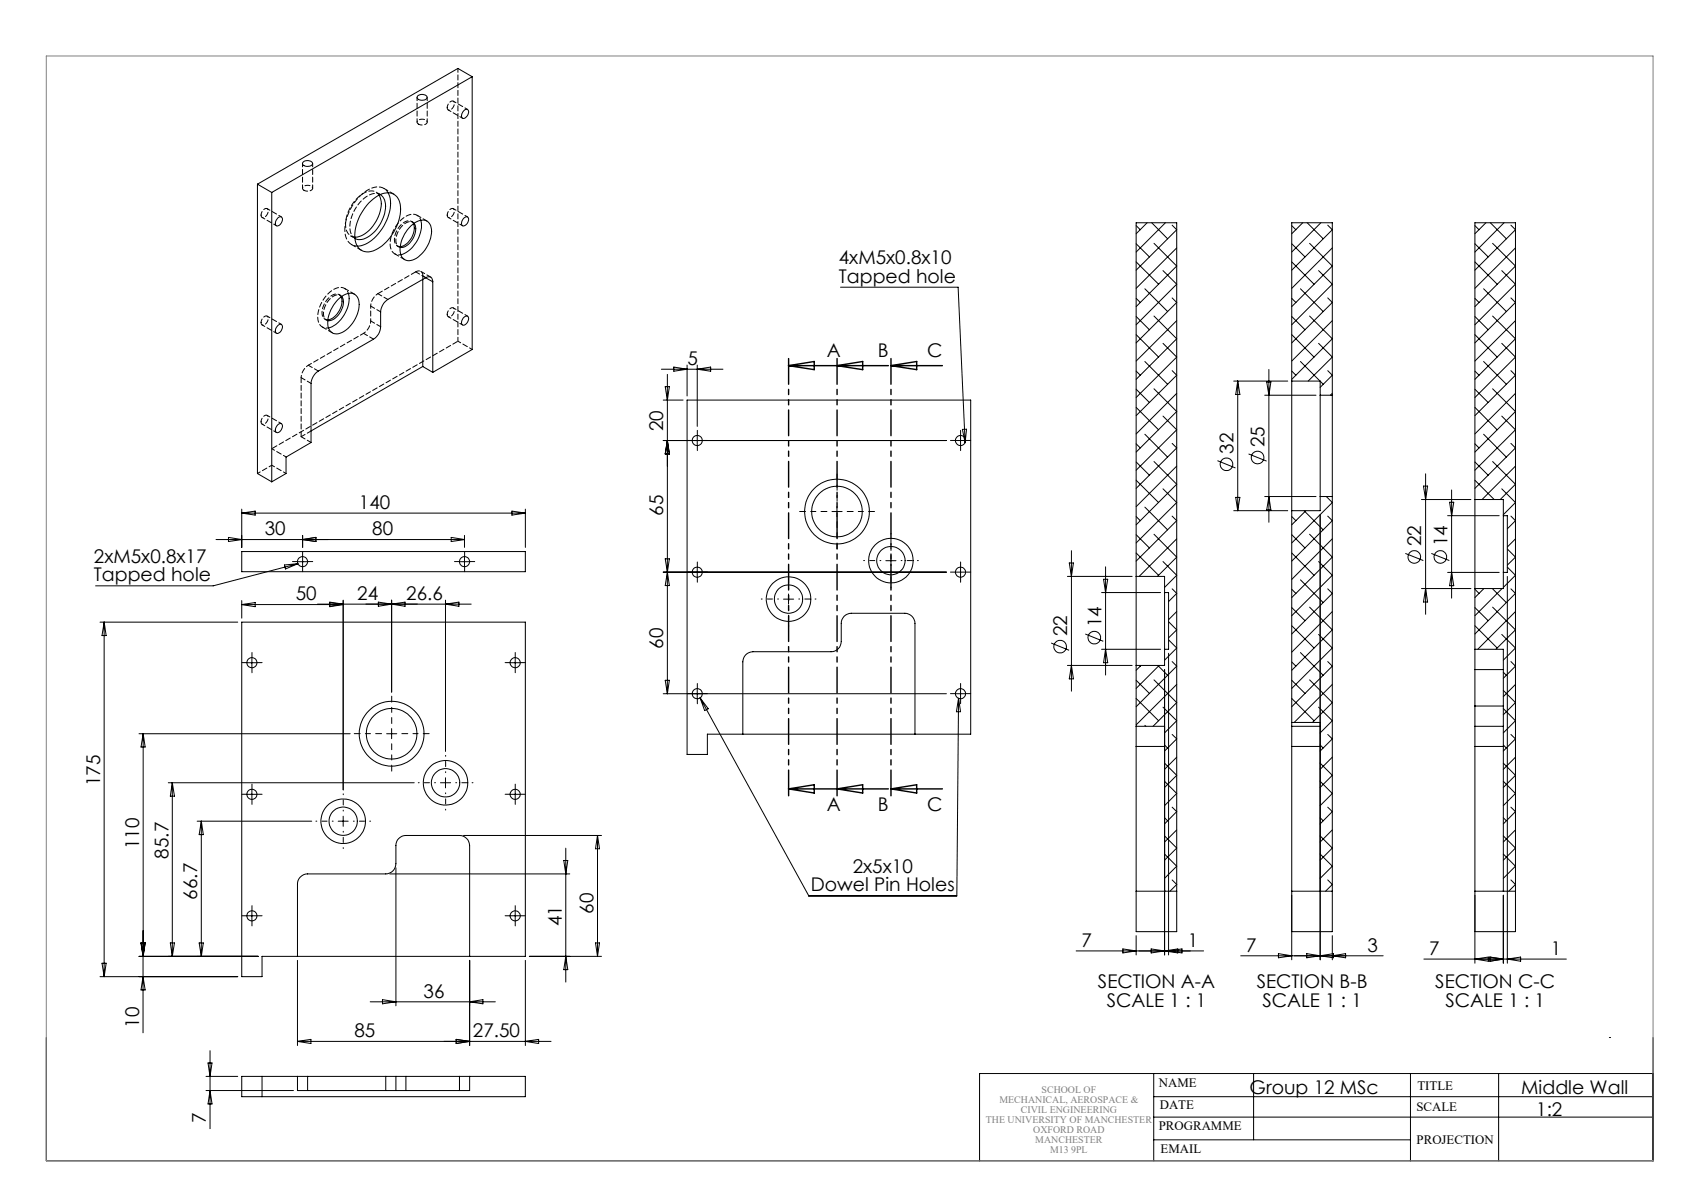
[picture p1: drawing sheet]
<svg xmlns="http://www.w3.org/2000/svg" width="420mm" height="297mm" viewBox="0 0 420 297" stroke-linecap="round" stroke-linejoin="round" font-family="sans-serif">
<g fill="none" stroke="#000" stroke-width=".25">
<path d="M116.6 18.9l-3.5-2-49.5 28.6M116.6 18.9l-49.5 28.6M116.6 18.9v67.4l-9.7 5.6M103.1 23.7a1.6 1.6 0 0 1 2.3 .2 1.37 1.37 0 0 1-1.1 .9 1.37 1.37 0 0 1-1.3-.7zM114.5 27.3a.65 .65 0 0 1 1-.2 .65 .65 0 0 1 .1 .9 1.17 1.17 0 0 1-1.5 1.1v-1zM63.6 45.5l3.5 2M63.6 45.5v71.4l3.5 2.1M67.1 47.5v71.5M68.6 53.8a.66 .66 0 0 1 .9-.2 .66 .66 0 0 1 .2 1 1.31 1.31 0 0 1-1.5 1.1 1.44 1.44 0 0 1 .4-1.9zM74.8 40a1.5 1.5 0 0 1 2.4 .4 1.48 1.48 0 0 1-2.5 0zM91.1 50.1a6.1 6.1 0 0 1 5.7-2.3 4 4 0 0 1 2.1 4.5 11.6 11.6 0 0 1-7.3 9.8 3.2 3.2 0 0 1-4-3.3 12.1 12.1 0 0 1 3.5-8.7zM93.6 48.2a6.5 6.5 0 0 1-.7 6.4 6.7 6.7 0 0 1-5.3 4"/>
<path d="M93.9 48a3.5 3.5 0 0 1 1.2 4.1 8.9 8.9 0 0 1-5.8 7l-.9 .1-.8-.3M95.8 47.6a8.2 8.2 0 0 1-.7 7.5 9.2 9.2 0 0 1-6.9 5.7M101.4 55.8a3.4 3.4 0 0 1 4.2-1.1 4.1 4.1 0 0 1 .5 4.7 7.2 7.2 0 0 1-5.1 5 2.43 2.43 0 0 1-2.2-3.1 9.2 9.2 0 0 1 2.6-5.5zM102.1 55.2a4.7 4.7 0 0 1-3.3 5.7M102.2 55.1a4.3 4.3 0 0 1-1.4 5.3l-1.1 .6-.9 .1M103.9 54.4a7.8 7.8 0 0 1-4.9 8.5M114.5 53.8a.66 .66 0 0 1 1-.2 .66 .66 0 0 1 .1 1 1.36 1.36 0 0 1-1.4 1.1 1.44 1.44 0 0 1 .3-1.9zM280.5 55.7l1.1 1M283.2 55l-2.7 2.7M284.4 55l3.9 3.9M287.8 55l-7.3 7.2M289.4 55.6l1.1 1.1-10 10"/>
<path d="M318.9 55.7l1.1 1M321.7 55l-2.8 2.7M322.8 55l3.9 3.9M326.1 55l-7.2 7.2M327.8 55.6l1.2 1.1-10.1 10M364.2 55.7l1 1M366.9 55l-2.7 2.7M368 55l3.9 3.9M371.4 55l-7.2 7.2M373.1 55.6l1.1 1.1-10 10M83.5 73.9a3.4 3.4 0 0 1 4.2-1.1 4.2 4.2 0 0 1 .6 4.7 7.1 7.1 0 0 1-5.2 4.9 2.42 2.42 0 0 1-2.2-3 8.8 8.8 0 0 1 2.6-5.5zM84.2 73.3a4.7 4.7 0 0 1-3.2 5.7"/>
<path d="M84.4 73.2a4.3 4.3 0 0 1-1.5 5.3l-1.1 .6-.9 .1M86 72.5a7.8 7.8 0 0 1-4.9 8.5M104.4 69v21.5M105.1 68.6a1.06 1.06 0 0 1 1.2-.2 1.06 1.06 0 0 1 .6 1.2M105.1 68.6l-9.4 5.3a4.1 4.1 0 0 0-1.7 3.1v3.7a3.7 3.7 0 0 1-1.8 3l-13.6 7.9a4 4 0 0 0-1.8 3.1v14.6l-6.2 3.6v4l-3.5 2.1M105.1 68.6l1.8 1M106.9 69.6v22.3M114.3 78.6a.7 .7 0 0 1 .8-.6 .7 .7 0 0 1 .6 .8 1.49 1.49 0 0 1-1.5 1.4l-.3-.5zM207.5 70.9h29.1l1.7 38.4M280.5 78.1l3.3 3.3M280.5 73.7l1.1 1M280.5 64.7l5.6 5.5"/>
<path d="M280.5 60.2l3.3 3.2M282.7 71.3l5.6 5.6M284.9 60.1l5.6 5.6-10 10M284.9 78l5.6 5.6-10 10.1M287.2 66.8l3.3 3.4-10 10M289.4 73.6l1.1 1.1-10 10M290.5 61.2l-10 10M290.5 79.2l-10 9.9M318.9 78.1l3.3 3.3M318.9 73.7l1.1 1M318.9 64.7l5.5 5.5M318.9 60.2l3.3 3.2"/>
<path d="M321.1 71.3l5.6 5.6M323.4 60.1l5.6 5.6-10.1 10M323.4 78l5.6 5.6-10.1 10.1M325.6 66.8l3.4 3.4-10.1 10M327.8 73.6l1.2 1.1-10.1 10M329 61.2l-10.1 10M329 79.2l-10.1 9.9M364.2 78.1l3.3 3.3M364.2 73.7l1 1M364.2 64.7l5.5 5.5M364.2 60.2l3.3 3.2M366.3 71.3l5.6 5.6"/>
<path d="M368.5 60.1l5.7 5.6-10 10M368.5 78l5.7 5.6-10 10.1M370.8 66.8l3.4 3.4-10 10M373.1 73.6l1.1 1.1-10 10M374.2 61.2l-10 10M374.2 79.2l-10 9.9M68.6 80.4a.66 .66 0 0 1 .9-.3 .66 .66 0 0 1 .2 1 1.31 1.31 0 0 1-1.5 1.2 1.4 1.4 0 0 1 .4-1.9zM104.4 90.5l-27.6 15.9M104.4 90.5l2.5 1.4M163.3 91.2h15.2M163.8 98.8h4.9M164.3 95.5h1l-.5 3.3z"/>
<path d="M164.8 92.4v78.9M166.4 90.6l3.3 .6-3.3 .4zM169.7 98.8h70v82.5h-65v5h-5zM169.7 90.1v7.7M172.2 90.1v15.2M172.2 91.2l3.3-.6v1zM280.5 96.1l3.3 3.3M280.5 91.6l1.1 1M280.5 82.6l5.6 5.6M282.7 89.2l5.6 5.7M284.9 96l5.6 5.6-10 10M287.2 84.8l3.3 3.4-10 9.9"/>
<path d="M289.4 91.5l1.1 1.1-10 10M290.5 97.1l-10 10M304.6 94.1h13.4M305.6 94.1v32M305.6 94.1l.5 3.3h-1zM312.3 97.6h12.6M312.8 94.3h1l-.5 3.3zM313.3 91.2v37.7M318.9 91.6l1.1 1M318.9 82.6l5.5 5.6M318.9 94.1v32M318.9 94.1v-39.1h10.1v42.6"/>
<path d="M318.9 94.1h7.1v3.5M321.1 89.2l5.6 5.7M325.6 84.8l3.4 3.4-6 5.9M326 97.6v25M326 97.6h3M327.8 91.5l1.2 1.1-3 3M329 97.1l-.5 .5M329 97.6v25M364.2 96.1l3.3 3.3M364.2 91.6l1 1M364.2 82.6l5.5 5.6M366.3 89.2l5.6 5.7"/>
<path d="M368.5 96l5.7 5.6-10 10M370.8 84.8l3.4 3.4-10 9.9M373.1 91.5l1.1 1.1-10 10M374.2 97.1l-10 10M68.6 104.9a.66 .66 0 0 1 .9-.3 .66 .66 0 0 1 .2 1 1.15 1.15 0 0 1-1.6 1v-.9zM163.8 108.8h69.9M164.8 108.8l.5 3.3h-1zM172.2 107.5v2.5M235.9 108.8h2.5M237.2 107.5v2.5M237.6 106h1.1l-.4 3.3zM280.5 118.6l5.6 5.5"/>
<path d="M280.5 114l3.3 3.3M280.5 109.6l1.1 1M280.5 100.6l5.6 5.5M282.7 107.2l5.6 5.7M284.9 113.9l5.6 5.7-10 10M287.2 102.7l3.3 3.4-10 10M289.4 109.5l1.1 1.1-10 10M290.5 115.1l-10 10M300.6 113.7l4.4 1.8M308.3 112.1l4.4 1.7M352 117v34.7M364.2 118.6l4.7 4.7"/>
<path d="M364.2 114l3.3 3.3M364.2 109.6l1 1M364.2 100.6l5.5 5.5M366.3 107.2l5.6 5.7M368.5 113.9l5.7 5.7-3.8 3.7M370.8 102.7l3.4 3.4-10 10M373.1 109.5l1.1 1.1-10 10M374.2 115.1l-8.3 8.2M53.3 133.2h61.4M56.4 132.7l3.3 .5-3.3 .5zM59.7 125.7v9.4M59.7 126.7h70"/>
<path d="M59.7 126.7l3.3-.5v1zM59.7 136.2h70v4.9h-70zM70.2 139.5l3.4-.3-3.1 1.3zM73.4 138.7h2.6M73.6 139.2l-21 5.4h-29M74.7 133.2l3.3-.5v1zM74.7 132.2v2.9M74.7 137.4v2.5M111.4 132.7l3.3 .5-3.3 .5zM113.5 138.7h2.5M114.7 132.2v2.9M114.7 137.4v2.5"/>
<path d="M126.4 126.2l3.3 .5-3.3 .5zM129.7 125.7v9.4M164.3 138h1l-.5 3.2zM205.4 126.3h2.5M206.7 125.1v2.5M218.7 138.4h2.5M220 137.2v2.5M264 139h1l-.5 3.3zM264.5 136v34.6M273 139.9v26.7M280.5 136.5l5.6 5.5M280.5 132l3.3 3.3"/>
<path d="M280.5 127.5l1.1 1M282.7 125.2l5.6 5.6M284.9 131.9l5.6 5.6-4.7 4.8M287.2 120.7l3.3 3.4-10 10M287.2 138.6l3.3 3.4-3 3M289.4 127.4l1.1 1.1-10 10M290.5 133l-9.2 9.3M304.6 126.1h13.4M305.1 122.8h1l-.5 3.3zM312.3 122.6h12.6M313.3 122.6l.5 3.3h-1zM318.9 136.5l5.5 5.5"/>
<path d="M318.9 132l3.3 3.3M318.9 127.5l1.1 1M318.9 126.1v52.3M322 126.1l4.7 4.7M322.4 126.1l-3.5 3.5M323.4 131.9l5.6 5.6-10.1 10M325.6 138.6l3.4 3.4-10.1 10M326 122.6v3.5h-7.1M326 127.1v109.9M326 122.6h3M327.5 122.6l1.5 1.5-10.1 10M327.8 127.4l1.2 1.1-10.1 10"/>
<path d="M329 133l-10.1 10M329 122.6v107.4h-10.1M347 136.6l4.4 1.8M351 123.3h12.2M351.5 120h1l-.5 3.3zM353.4 136.6l4.5 1.8M357.4 127.3h12.8M357.9 124h1.1l-.6 3.3zM358.4 121v26.7M364.2 123.3v22M364.2 123.3h7v4M364.2 123.3v-68.3h10v175h-10"/>
<path d="M370.8 120.7l3.4 3.4-3 3M371.2 127.3v14M371.2 127.3h1v14h-1M372.2 135.5l2 2-2 2M373.1 127.4l1.1 1.1-2 2.1M374.2 133l-2 2M24.7 153.6h34M25.7 153.6v87.5M25.7 153.6l.5 3.3h-1zM59.7 148.3v4.3M59.7 149.3l3.3-.5v1zM59.7 149.3h25"/>
<path d="M59.7 153.6h70v82.5h-65v5h-5zM78.4 149.2h37.9M81.4 148.8l3.3 .5M84.7 148.2v46.8M84.7 149.3l-3.3 .5v-1.1l3.3 .5-3.3 .5M93.4 148.7l3.3 .5-3.3 .5zM96.7 148.2v22.7M96.7 149.2l3.3-.5v1zM110 148.2v37.3M110 149.2l3.3-.5v1zM163.8 141.2h69.9M164.8 141.2l.5 3.4h-1z"/>
<path d="M172.2 140v2.5M193.5 147.9h2.5M194.7 146.6v2.6M235.9 141.2h2.5M237.2 140v2.5M259.5 158.7l4.5 1.8M263.6 142.3h15.9M268 156.5l4.4 1.8M272 146.3h14.6M272.5 143h1l-.5 3.3zM280.5 142.3v22M280.5 142.3h7v4"/>
<path d="M280.5 142.3v-87.3h10v175h-10v-45.7M287.5 146.3v14M287.5 146.3h1v14h-1M288.5 153.5l2 2-2 2M288.5 158l2 2-3 3M289.4 145.4l1.1 1.1-2 2M290.5 151l-2 2M318.9 154.5l5.5 5.5M318.9 150l3.3 3.2M318.9 145.5l1.1 1M321.1 143.2l5.6 5.6M323.4 149.9l5.6 5.6-10.1 10"/>
<path d="M325.6 156.6l3.4 3.4-10.1 10M327.8 145.4l1.2 1.1-10.1 10M329 151l-10.1 10M351 145.3h12.2M352 145.3l.5 3.3h-1zM357.4 141.3h12.8M358.4 141.3l.6 3.3h-1.1zM364.2 154.5l5.5 5.5M364.2 150l3.3 3.2M364.2 145.5l1 1M364.2 145.3v15M366.4 145.3l-2.2 2.2"/>
<path d="M368.5 145.3l3.4 3.5M368.5 149.9l5.7 5.6-4.8 4.8M370.8 156.6l3.4 3.4-3 3M370.9 145.3l-6.7 6.7M371.2 141.3v4h-7M372.2 142.3v95.5M372.2 140l2 2-3 3M373.1 145.4l1.1 1.1-10 10M374.2 151l-9.3 9.3M61 163.6h2.5M62.2 162.3v2.5M96.7 179.9v2.5"/>
<path d="M125.9 163.6h2.5M127.2 162.3v2.5M163.8 171.3h69.9M164.3 168h1l-.5 3.3zM172.2 170v2.5M172.9 172.3l26.8 48.9M172.9 172.3l2 2.7-.9 .4zM235.9 171.3h2.5M236.7 172.4l-.4 48.8h-36.7M236.7 172.4l.5 3.3h-1.1zM237.2 170v2.5M263.6 164.3h15.9"/>
<path d="M264.5 164.3l.5 3.3h-1zM272 160.3h14.6M273 160.3l.5 3.3h-1zM280.5 179.3v5M280.5 164.3v15M280.5 179.3h7M280.5 172.4l5.6 5.5M280.5 168l3.3 3.2M281.4 164.3l.2 .2M281.7 164.3l-1.2 1.2M282.7 179.1l.2 .2M284.9 167.8l5.6 5.7-5.8 5.8"/>
<path d="M285.9 164.3l2.4 2.4M286.2 164.3l-5.7 5.7M287.2 174.6l3.3 3.3-3 3M287.5 160.3v4h-7M287.5 165.3v70.5M288.5 161.3v74.5M289.4 163.3l1.1 1.2-10 10M290.5 169l-10 10M318.9 172.4l5.5 5.5M318.9 168l3.3 3.2M318.9 163.4l1.1 1.1M318.9 178.4v.9"/>
<path d="M318.9 179.3v5M318.9 179.3h7.1M318.9 178.4h7.1M321.1 161.1l5.6 5.6M323.4 167.8l5.6 5.7-4.9 4.9M325.6 174.6l3.4 3.3-3 3M327.8 163.3l1.2 1.2-10.1 10M329 169l-9.5 9.4M364.2 160.3v5M364.2 174.3v5M364.2 179.3v5M364.2 160.3h7v59.7"/>
<path d="M364.2 165.3v9M364.2 179.3h7M364.2 165.3h7M364.2 174.3h7M371.2 170.5l3 3-3 3M371.2 174.9l3 3-3 3M371.2 166l.7 .7M373.1 163.3l1.1 1.2-3 3M374.2 169l-3 3M34.3 181.1h52.2M35.3 181.1v55M35.3 181.1l.5 3.3h-1z"/>
<path d="M41.6 193.2h60.7M42.5 193.2v42.9M42.5 193.2l.6 3.4h-1zM61 196.1h2.5M62.2 194.9v2.4M95.5 181.1h2.5M108.8 193.2h2.5M110 192v2.5M125.9 196.1h2.5M127.2 194.9v2.4M183.4 181.3v-17.9a2.53 2.53 0 0 1 2.5-2.5h19.3a2.53 2.53 0 0 0 2.5-2.5v-4.5a2.47 2.47 0 0 1 2.5-2.5h13.2a2.53 2.53 0 0 1 2.5 2.5v27.4M280.5 184.3h7"/>
<path d="M287.5 188.4l3 3-3 3M287.5 192.9l3 3-3 3M287.5 183.9l.8 .8M289.4 181.3l1.1 1.1-3 3M289.4 199.3l1.1 1.1-3 3M290.5 186.9l-3 3M318.9 184.3v52.7M318.9 184.3h7.1M326 188.4l3 3-3 3M326 192.9l3 3-3 3M326 183.9l.7 .8M327.8 181.3l1.2 1.1-3 3"/>
<path d="M327.8 199.3l1.2 1.1-3 3M329 186.9l-3 3M364.2 184.3v53.5M364.2 184.3h7M371.2 188.4l3 3-3 3M371.2 192.9l3 3-3 3M371.2 183.9l.7 .8M373.1 181.3l1.1 1.1-3 3M373.1 199.3l1.1 1.1-3 3M374.2 186.9l-3 3M48.7 202.7h28.3M49.7 202.7v33.4"/>
<path d="M49.7 202.7l.5 3.4h-1zM83.5 202.7h2.5M84.7 201.5v2.5M96.2 215.8h44.5M97.8 214.2v34.1M114.4 206.3h34.1M139.2 212.4h1l-.5 3.4zM139.7 209.4v33.1M147.5 206.3v29.8M147.5 206.3l.5 3.2h-1zM287.5 206.4l3 3-3 3M287.5 210.9l3 3-3 2.9"/>
<path d="M287.5 219.8l.2 .2M287.5 201.9l.8 .7M289.4 217.2l1.1 1.2-1.6 1.6M290.5 204.9l-3 3M326 206.4l3 3-3 3M326 210.9l3 3-3 2.9M326 219.8l.1 .2M326 201.9l.7 .7M327.8 217.2l1.2 1.2-1.7 1.6M329 204.9l-3 3M371.2 206.4l3 3-3 3M371.2 210.9l3 3-3 2.9"/>
<path d="M371.2 219.8l.1 .2M371.2 201.9l.7 .7M373.1 217.2l1.1 1.2-1.7 1.6M374.2 204.9l-3 3M25.2 237.8h1l-.5 3.3zM34.8 232.8h1M34.8 232.8l.5 3.3M34.8 232.8l.5 3.3 .5-3.3M35.3 229.8v25.2M35.8 232.8l-.5 3.3M42.1 232.8h1l-.6 3.3zM49.2 232.8h1l-.5 3.3z"/>
<path d="M61 226.1h2.5M62.2 224.9v2.5M63.7 236.1h-29.4M73.4 237.1v21M73.4 236.1v-17.8a2.53 2.53 0 0 1 2.6-2.5h19.2a2.53 2.53 0 0 0 2.6-2.5v-4.5a2.47 2.47 0 0 1 2.4-2.5h13.3a2.53 2.53 0 0 1 2.5 2.5v27.3M116 237.1v21M125.9 226.1h2.5M127.2 224.9v2.5M129.7 237.1v21M130.7 236.1h17.8M139.7 236.1l.5 3.3h-1zM147 232.8h1l-.5 3.3z"/>
<path d="M265.7 234.8h31.5M277.2 234.3l3.3 .5-3.3 .5zM280.5 231v4.8M280.5 220h10M284.2 234.3l6.6 1v-1l-6.6 1zM288.5 234.8l3.4-.5v1zM315.7 235.4l3.2 .6-3.2 .5zM318.9 220h10.1M322.7 235.4l3.3 .6-3.3 .5zM326 236l3.2-.6v1.1zM329 231v6M329 236l3.2-.6v1.1z"/>
<path d="M341.5 236h-35.1M364.2 236.8l3.3-.5v1zM364.2 220h10M367.9 236.3l3.3 .5-3.3 .5zM371.2 221v16.8M372.2 236.8l3.3-.5v1zM386.8 236.8h-35.2M11.4 256.1v30.5h396.8v-30.5M24.7 241.1h34M35.3 241.1l.5 3.3h-1zM51.9 259.4v19.3M73.4 257.1h62.7"/>
<path d="M73.4 257.1l3.4-.5v1zM91.4 247.3h30.9M94.4 246.8l3.4 .5-3.4 .5zM112.6 256.6l3.4 .5-3.4 .5zM116 247.3l3.2-.5v1zM129.7 257.1l3.3-.5v1zM397.4 256.1h.3M50.9 269.2h21.6M50.9 265.7h7.8M51.4 262.4h1l-.5 3.3zM51.9 269.2l.5 3.4h-1zM64.7 265.7v5.1"/>
<path d="M73.4 265.7h2.6M73.4 265.7h-13.7v5.1h70v-5.1h-13.7M73.4 265.7v3.5h42.6v-3.5M76 265.7h19.2M76 265.7v3.5M95.2 265.7h2.6M95.2 265.7v3.5M97.8 265.7h2.4M97.8 265.7v3.5M100.2 265.7h13.3M100.2 265.7v3.5M113.5 265.7h2.5"/>
<path d="M113.5 265.7v3.5M284.9 270.8h123.3M284.9 275.8h123.3M284.9 265v21.6M309.5 265v16.4M348.3 265v21.6M370 265v21.6M408.2 265h-166.3v21.6M284.9 281.4h63.4"/>
<circle cx="172.2" cy="108.8" r="1.24"/>
<circle cx="237.2" cy="108.7" r="1.25"/>
<circle cx="302.8" cy="114.6" r="1.56"/>
<circle cx="310.5" cy="113" r="1.55"/>
<circle cx="74.7" cy="138.7" r="1.26"/>
<circle cx="114.7" cy="138.7" r="1.25"/>
<circle cx="206.7" cy="126.3" r="8"/>
<circle cx="206.7" cy="126.3" r="6.2"/>
<circle cx="220" cy="138.4" r="5.5"/>
<circle cx="220" cy="138.4" r="3.5"/>
<circle cx="349.2" cy="137.5" r="1.55"/>
<circle cx="355.7" cy="137.5" r="1.56"/>
<circle cx="172.2" cy="141.3" r="1.25"/>
<circle cx="194.7" cy="147.9" r="3.5"/>
<circle cx="194.7" cy="147.9" r="5.5"/>
<circle cx="237.2" cy="141.3" r="1.26"/>
<circle cx="261.8" cy="159.6" r="1.56"/>
<circle cx="270.2" cy="157.4" r="1.56"/>
<circle cx="62.2" cy="163.6" r="1.24"/>
<circle cx="127.2" cy="163.6" r="1.25"/>
<circle cx="172.2" cy="171.3" r="1.24"/>
<circle cx="237.2" cy="171.3" r="1.25"/>
<circle cx="62.2" cy="196.1" r="1.24"/>
<circle cx="96.7" cy="181.1" r="6.3"/>
<circle cx="96.7" cy="181.1" r="8"/>
<circle cx="110" cy="193.3" r="5.5"/>
<circle cx="110" cy="193.2" r="3.5"/>
<circle cx="127.2" cy="196.1" r="1.25"/>
<circle cx="84.7" cy="202.7" r="3.5"/>
<circle cx="84.7" cy="202.8" r="5.5"/>
<circle cx="62.2" cy="226.1" r="1.25"/>
<circle cx="127.2" cy="226.1" r="1.26"/>
</g>
<g fill="none" stroke="#000" stroke-width=".25" stroke-dasharray="15.2 1.3 1.3 1.3">
<path d="M170.9 108.7h-1.2M172.2 107.5v-1.3M172.2 110v1.2M173.4 108.7h1.3M235.9 108.7h-1.2M237.2 107.5v-1.3M237.2 110v1.2M238.4 108.7h1.3M73.5 138.6h-1.3M74.7 137.4v-1.3M74.7 139.9v1.2M76 138.6h1.2"/>
<path d="M113.5 138.6h-1.3M114.7 137.4v-1.3M114.7 139.9v1.2M116 138.6h1.2M172.2 140v-1.3M237.2 140v-1.3M170.9 141.2h-1.2M172.2 142.5v1.2M173.4 141.2h1.3M235.9 141.2h-1.2M237.2 142.5v1.2M238.4 141.2h1.3"/>
<path d="M61 163.6h-1.3M62.2 162.3v-1.2M62.2 164.8v1.3M63.5 163.6h1.2M126 163.6h-1.3M127.2 162.3v-1.2M127.2 164.8v1.3M128.5 163.6h1.2M170.9 171.2h-1.2M172.2 170v-1.3M172.2 172.5v1.2M173.4 171.2h1.3"/>
<path d="M235.9 171.2h-1.2M237.2 170v-1.3M237.2 172.5v1.2M238.4 171.2h1.3M61 196.1h-1.3M62.2 194.8v-1.2M62.2 197.3v1.3M63.5 196.1h1.2M126 196.1h-1.3M127.2 194.8v-1.2M127.2 197.3v1.3M128.5 196.1h1.2"/>
<path d="M61 226.1h-1.3M62.2 224.8v-1.2M62.2 227.3v1.3M63.5 226.1h1.2M126 226.1h-1.3M127.2 224.8v-1.2M127.2 227.3v1.3M128.5 226.1h1.2"/>
</g>
<path d="M204.2 126.3h-6.8M206.7 123.8v-6.8M206.7 128.8v6.7M209.2 126.3h6.7M96.7 178.6v-6.7M94.2 181.1h-6.7M96.7 183.6v6.8M99.2 181.1h6.8" fill="none" stroke="#000" stroke-width=".25" stroke-dasharray="15.2 1.3 1.3 1.3" stroke-dashoffset="13.8"/>
<g fill="none" stroke="#000" stroke-width=".25" stroke-dasharray="15.2 1.3 1.3 1.3" stroke-dashoffset="15">
<path d="M217.5 138.4h-4.3M220 135.9v-4.3M222.5 138.4h4.2M192.2 147.9h-4.2M194.7 145.4v-4.3M194.7 150.4v4.2M197.2 147.9h4.3M220 140.9v4.2M107.5 193.2h-4.2M110 190.7v-4.2M110 195.7v4.3M112.5 193.2h4.3"/>
<path d="M82.3 202.7h-4.3M84.8 200.2v-4.2M84.8 205.2v4.3M87.3 202.7h4.2"/>
</g>
<path d="M194.7 90.3h24.7M194.7 90.3l6.3-1.1v2.1zM206.7 90.3l6.3-1.1v2.1zM220 90.3h12.7M220 90.3l6.3-1.1v2.1zM194.7 194.8h24.7M194.7 194.8l6.3-1.1v2.1zM206.7 194.8l6.3-1.1v2.1zM220 194.8h12.7M220 194.8l6.3-1.1v2.1z" fill="none" stroke="#000" stroke-width=".35"/>
<path d="M194.7 88.2v108.5M206.7 88.2v108.5M220 88.2v108.5" fill="none" stroke="#000" stroke-width=".35" stroke-dasharray="6.3 1.3 1.3 1.3 1.3 1.3" stroke-dashoffset="-.3"/>
<path d="M11.4 13.8h396.8v272.8h-396.8z" fill="none" stroke="#808080" stroke-width=".25"/>
<path d="M103.3 30.7a1.37 1.37 0 0 0 2.2-.7 1.48 1.48 0 0 0-2.5 .2l.3 .5M110.4 26.6a1.37 1.37 0 0 1 1.6-1.5 1.48 1.48 0 0 1-1.3 2l-.3-.5M64.5 53.1a1.37 1.37 0 0 1 1.6-1.5 1.48 1.48 0 0 1-1.4 2.1l-.2-.6M75.1 47a1.37 1.37 0 0 0 2.1-.6 1.48 1.48 0 0 0-2.5 .1l.4 .5M93.6 48.2a2.68 2.68 0 0 0-3.9-.5 9.4 9.4 0 0 0-4.3 8.8 2.36 2.36 0 0 0 2.2 2M110.4 53.1a1.37 1.37 0 0 1 1.6-1.5 1.48 1.48 0 0 1-1.3 2.1l-.3-.6M64.5 79.6a1.37 1.37 0 0 1 1.6-1.5 1.48 1.48 0 0 1-1.4 2.1l-.2-.6M104.4 68.1a1.08 1.08 0 0 0-.5-1.1 1.08 1.08 0 0 0-1.3 .1M110.4 77.6a1.37 1.37 0 0 1 1.6-1.5 1.48 1.48 0 0 1-1.3 2.1l-.3-.6M113.1 84.2v-67.3M64.5 104.1a1.37 1.37 0 0 1 1.6-1.5 1.48 1.48 0 0 1-1.4 2.1l-.2-.6" fill="none" stroke="#000" stroke-width=".25" stroke-dasharray="1.3 .6" stroke-dashoffset=".3"/>
<g fill="none" stroke="#000" stroke-width=".25" stroke-dasharray="1.3 .6" stroke-dashoffset=".5">
<path d="M110.7 27.1l3.5 2.1M115.5 27l-3.6-2M64.7 53.7l3.6 2M69.5 53.6l-3.5-2.1M95.8 47.6a3.2 3.2 0 0 0-4.4-1 12 12 0 0 0-6.2 11.3 3 3 0 0 0 3 2.8M110.7 53.7l3.5 2M115.5 53.6l-3.6-2.1M110.7 78.2l3.5 2M115.5 78.1l-3.6-2.1M64.7 80.2l3.6 2.1M69.5 80.1l-3.5-2M116.6 86.3l-3.5-2.1"/>
<path d="M63.6 116.9l3.5-2M64.7 104.7l3.6 2.1M69.5 104.6l-3.5-2.1M70.6 116.9l-3.5-2M70.6 112.8l-3.5-2"/>
</g>
<path d="M103 24v6.1M105.5 30.1v-6.1M74.7 40.3v6.2M77.2 46.5v-6.2M93.9 48a4.1 4.1 0 0 0-4.6 1.5 8.7 8.7 0 0 0-2.7 8l.5 .8 .6 .5M104.4 69v-.9M104.4 68.1l.7 .4M89.8 82.3l-13.7 7.9" fill="none" stroke="#000" stroke-width=".25" stroke-dasharray="1.3 .6" stroke-dashoffset=".4"/>
<path d="M103.9 54.4a2.23 2.23 0 0 0-3.6-1.1 8.1 8.1 0 0 0-3.8 8.1 2.04 2.04 0 0 0 2.5 1.5M86 72.4a2.23 2.23 0 0 0-3.5-1 8.1 8.1 0 0 0-3.9 8 2.04 2.04 0 0 0 2.5 1.5M91.5 79.2a3.9 3.9 0 0 1-1.7 3.1M91.5 75.6v3.6M93.3 72.5a3.9 3.9 0 0 0-1.8 3.1M76.1 90.2a3.9 3.9 0 0 0-1.7 3" fill="none" stroke="#000" stroke-width=".25" stroke-dasharray="1.3 .6" stroke-dashoffset=".7"/>
<path d="M86.6 58.2l1.1 .7M93.9 48l-1-.6M102.3 55.1a1.75 1.75 0 0 0-2.6 .3 4.7 4.7 0 0 0-1.7 5l.8 .7M84.4 73.2a1.75 1.75 0 0 0-2.6 .3 4.7 4.7 0 0 0-1.7 5l.8 .6" fill="none" stroke="#000" stroke-width=".25" stroke-dasharray="1.3 .6" stroke-dashoffset=".6"/>
<path d="M102 54.9l-.4-.2M80.2 78.8l.4 .2M84.1 72.9l-.4-.2M98.1 60.7l.4 .2M102.6 67.1l-9.3 5.4M74.4 93.2v14.6" fill="none" stroke="#000" stroke-width=".25" stroke-dasharray="1.3 .6"/>
<g fill="none" stroke="#000" stroke-width=".25" stroke-dasharray="1.3 .6" stroke-dashoffset=".2">
<path d="M97.3 47.9l-2.5-1.4M102.1 55.2a1.5 1.5 0 0 0-2.4-.2 4.9 4.9 0 0 0-2.1 5.2l.4 .5 .8 .2M105.4 54.6l-2.4-1.5M84.2 73.3a1.5 1.5 0 0 0-2.4-.3 4.9 4.9 0 0 0-2 5.3l.4 .5 .8 .2M86.8 60.4l2.5 1.4M87.6 72.6l-2.5-1.4M91.5 75.6l2.5 1.4M91.5 79.2l2.5 1.5M93.3 72.5l2.5 1.4M97.5 62.7l2.4 1.4M102.6 67.1l2.5 1.4M106.4 68.4l-2.5-1.4"/>
<path d="M74.4 93.2l2.4 1.5M76.1 90.2l2.5 1.4M79.6 80.7l2.5 1.5M89.8 82.3l2.4 1.4M74.4 107.8l2.4-1.4M74.4 107.8l2.4 1.4"/>
</g>
<path d="M67.1 110.8l46-26.6" fill="none" stroke="#000" stroke-width=".25" stroke-dasharray="1.3 .6" stroke-dashoffset="-.2"/>
<g font-size="4.7">
<text x="207.1" y="65.3">4xM5x0.8x10</text>
<text x="207.1" y="69.8">Tapped hole</text>
<text x="204.2" y="88.1">A</text>
<text x="216.7" y="88.1">B</text>
<text x="228.9" y="88.1">C</text>
<text x="169.8" y="90.1">5</text>
<text x="163.8" y="106.5" transform="rotate(-90 163.8 106.5)">20</text>
<text x="304.6" y="112" transform="rotate(-90 304.6 112)">32</text>
<text x="312.2" y="110.4" transform="rotate(-90 312.2 110.4)">25</text>
<text x="88.6" y="125.6">140</text>
<text x="163.8" y="127.4" transform="rotate(-90 163.8 127.4)">65</text>
<text x="65.4" y="132.2">30</text>
<text x="91.9" y="132.2">80</text>
<text x="350.9" y="134.9" transform="rotate(-90 350.9 134.9)">22</text>
<text x="357.4" y="134.9" transform="rotate(-90 357.4 134.9)">14</text>
<text x="23.2" y="139">2xM5x0.8x17</text>
<text x="23.2" y="143.5">Tapped hole</text>
<text x="73" y="148.2">50</text>
<text x="88.2" y="148.1">24</text>
<text x="100.3" y="148.1">26.6</text>
<text x="271.9" y="154.8" transform="rotate(-90 271.9 154.8)">14</text>
<text x="163.8" y="160.1" transform="rotate(-90 163.8 160.1)">60</text>
<text x="263.5" y="157.1" transform="rotate(-90 263.5 157.1)">22</text>
<text x="24.7" y="194.1" transform="rotate(-90 24.7 194.1)">175</text>
<text x="204.2" y="200.1">A</text>
<text x="216.7" y="200.1">B</text>
<text x="228.9" y="200.1">C</text>
<text x="34.3" y="209.7" transform="rotate(-90 34.3 209.7)">110</text>
<text x="41.6" y="212" transform="rotate(-90 41.6 212)">85.7</text>
<text x="210.6" y="215.6">2x5x10</text>
<text x="200.2" y="220.1">Dowel Pin Holes</text>
<text x="48.7" y="222.1" transform="rotate(-90 48.7 222.1)">66.7</text>
<text x="146.5" y="225.6" transform="rotate(-90 146.5 225.6)">60</text>
<text x="138.7" y="228.7" transform="rotate(-90 138.7 228.7)">41</text>
<text x="267" y="233.7">7</text>
<text x="293.3" y="233.7">1</text>
<text x="307.7" y="234.9">7</text>
<text x="337.7" y="234.9">3</text>
<text x="352.9" y="235.8">7</text>
<text x="382.9" y="235.8">1</text>
<text x="271.1" y="244">SECTION A-A</text>
<text x="310.3" y="244">SECTION B-B</text>
<text x="354.4" y="244">SECTION C-C</text>
<text x="104.6" y="246.3">36</text>
<text x="273.3" y="248.5">SCALE 1 : 1</text>
<text x="311.7" y="248.5">SCALE 1 : 1</text>
<text x="356.9" y="248.5">SCALE 1 : 1</text>
<text x="34.3" y="253.7" transform="rotate(-90 34.3 253.7)">10</text>
<text x="87.5" y="256.1">85</text>
<text x="116.8" y="256.1">27.50</text>
<text x="308.5" y="270.1">Group 12 MSc</text>
<text x="375.6" y="270.1">Middle Wall</text>
<text x="379.3" y="275.5">1:2</text>
<text x="50.9" y="277.3" transform="rotate(-90 50.9 277.3)">7</text>
</g>
<g font-size="3.2">
<text x="286.1" y="268.3">NAME</text>
<text x="350" y="269.1">TITLE</text>
<text x="286.4" y="273.7">DATE</text>
<text x="349.7" y="274.3">SCALE</text>
<text x="286.1" y="279">PROGRAMME</text>
<text x="286.6" y="284.8">EMAIL</text>
<text x="349.8" y="282.3">PROJECTION</text>
</g>
<g font-size="2.5" fill="#808080">
<text x="257.2" y="269.9">SCHOOL OF</text>
<text x="246.8" y="272.4">MECHANICAL, AEROSPACE &amp;</text>
<text x="252" y="274.9">CIVIL ENGINEERING</text>
<text x="243.4" y="277.3">THE UNIVERSITY OF MANCHESTER</text>
<text x="255.1" y="279.8">OXFORD ROAD</text>
<text x="255.6" y="282.3">MANCHESTER</text>
<text x="259.3" y="284.7">M13 9PL</text>
</g>
</svg>
